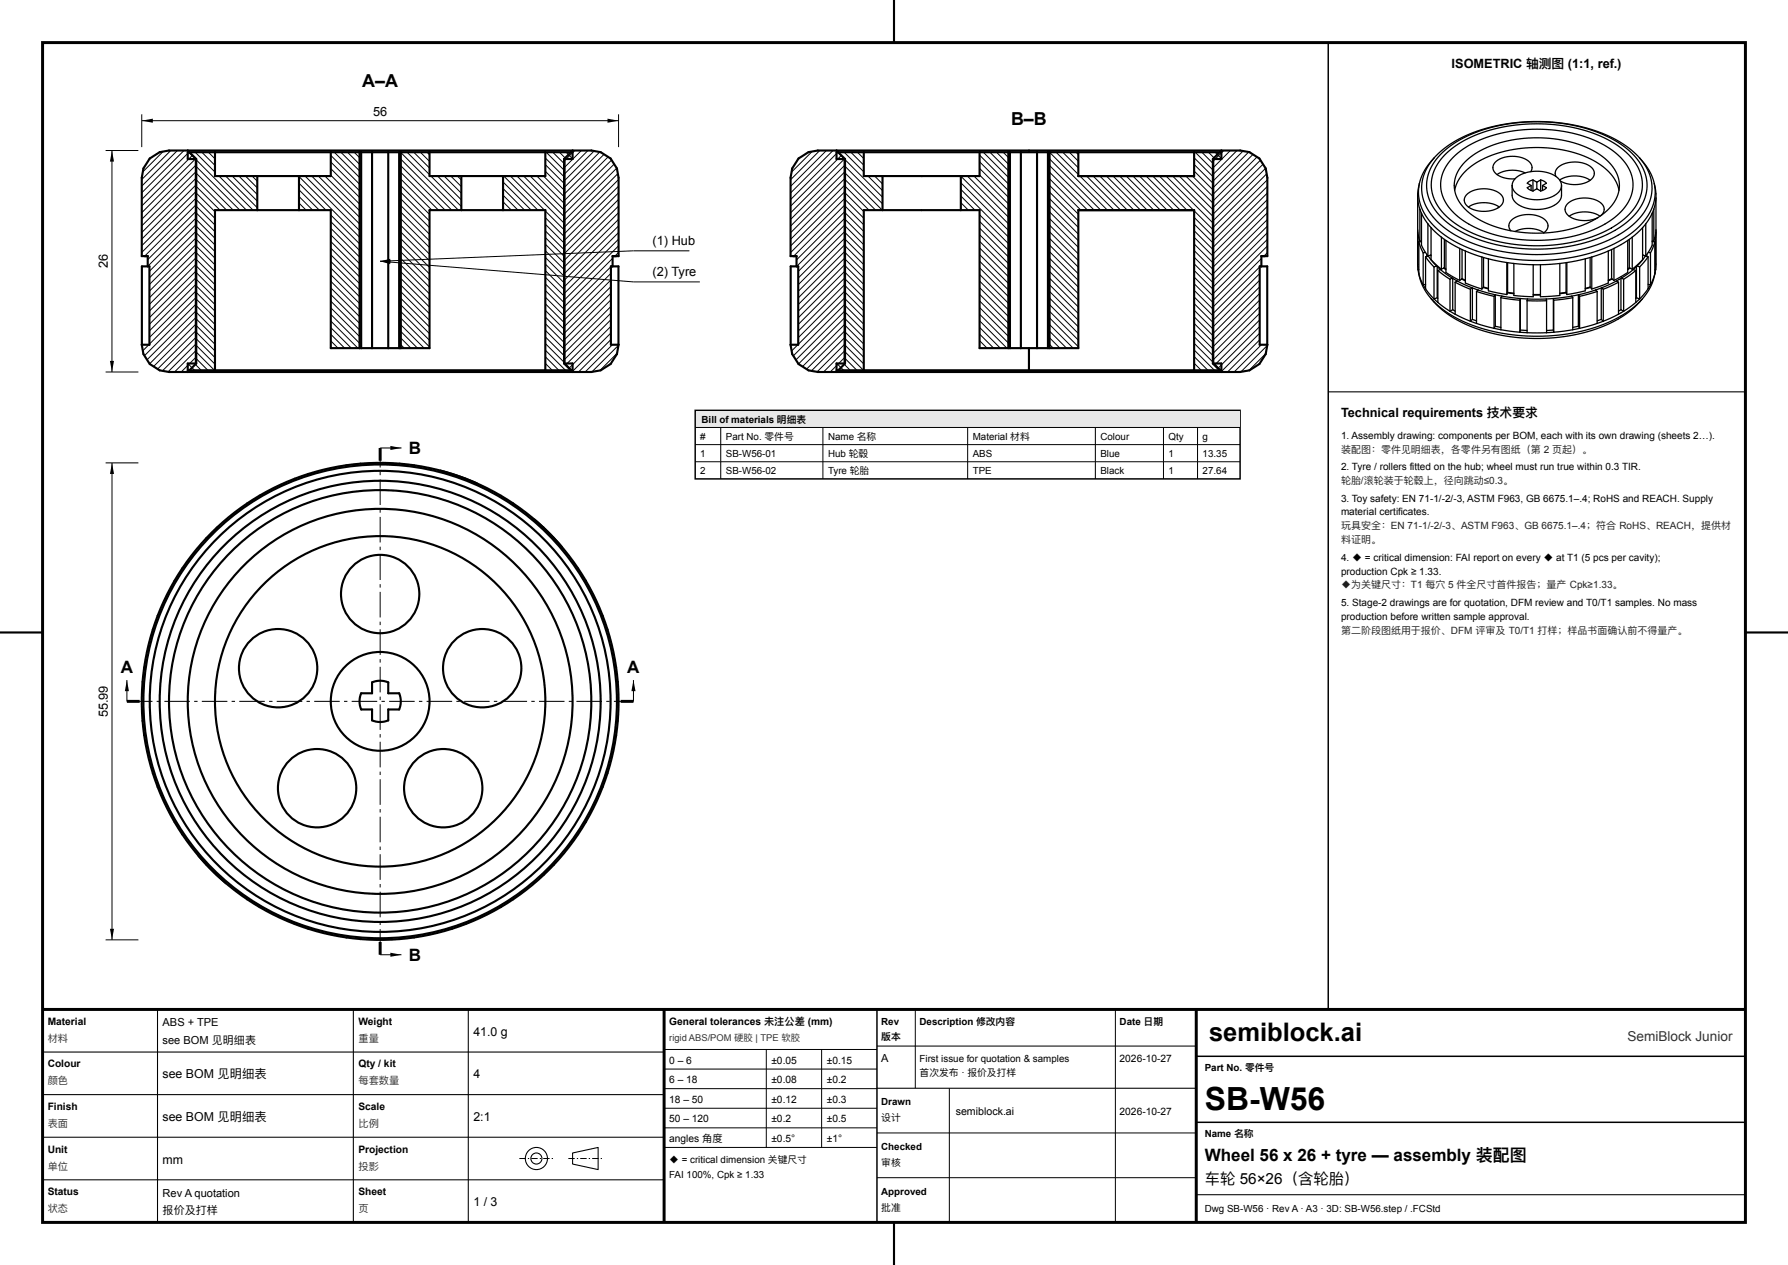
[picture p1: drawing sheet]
<svg xmlns="http://www.w3.org/2000/svg" width="420mm" height="297mm" viewBox="0 0 420 297" stroke-linecap="round" stroke-linejoin="round" font-family="sans-serif">
<path d="M10 10h400v277h-400zM89.3 105.2v3M29.8 164.7h3M145.8 164.7h3M10 237h400M89.3 221.2v3M156 237v50M281 237v50" fill="none" stroke="#000" stroke-width=".7" stroke-linecap="butt"/>
<g fill="none" stroke="#000" stroke-width=".5">
<path d="M210 0v10M44.1 35.7h90.4v1.6h-1.9v48h1.9v1.6h-90.4v-1.6h1.9v-48h-1.9zM44.1 35.3l2 2v48l-2 2M50.5 35.7v5.6h27.2v-5.6M84.5 35.7v46M84.8 35.7v46M87.4 35.7v46M91.2 35.7v46M93.8 35.7v46M94.2 35.7v46M100.9 35.7v5.6h27.2v-5.6M134.5 35.3l-2 2v48l2 2"/>
<path d="M196.5 35.7h90.4v1.6h-1.9v48h1.9v1.6h-90.4v-1.6h1.9v-48h-1.9zM196.5 35.3l2 2v48l-2 2M202.9 35.7v5.6h27.2v-5.6M236.9 35.7v46M237.2 35.7v46M239.8 35.7v46M243.6 35.7v46M246.2 35.7v46M246.6 35.7v46M253.3 35.7v5.6h27.2v-5.6M286.9 35.3l-2 2v48l2 2M60.4 41.3v8"/>
<path d="M70.2 41.3v8M108.4 41.3v8M118.2 41.3v8M207.3 41.3v8M225.7 41.3v8M34.7 62.5v-2.4h-1.4v-18.4a6.4 6.4 0 0 1 6.4-6.4h99.2a6.4 6.4 0 0 1 6.4 6.4v18.4h-1.4v2.4M143.5 62.5h1.8v18.4h-1.8zM187.1 62.5v-2.4h-1.4v-18.4a6.4 6.4 0 0 1 6.4-6.4h99.2a6.4 6.4 0 0 1 6.4 6.4v18.4h-1.4v2.4M295.9 62.5h1.8v18.4h-1.8zM33.3 80.9v-18.4h1.8v18.4h-1.8a6.4 6.4 0 0 0 6.4 6.4h99.2a6.4 6.4 0 0 0 6.4-6.4M50.5 86.9v-37.6h27.2v32.4h23.2v-32.4h27.2v37.6M185.7 80.9v-18.4h1.8v18.4h-1.8a6.4 6.4 0 0 0 6.4 6.4h99.2a6.4 6.4 0 0 0 6.4-6.4"/>
<path d="M202.9 86.9v-37.6h27.2v32.4h23.2v-32.4h27.2v37.6M241.7 81.7v5.2M103.4 110.5l5.3 1.6 3.4 1.4M125.5 122l2.7 2.4 3.8 4M0 148.5h10M410 148.5h10M84.8 162.8h2.6v-2.6a4.9 4.9 0 0 1 3.8 0v2.6h2.6a4.8 4.8 0 0 1 0 3.8h-2.6v2.5a4.9 4.9 0 0 1-3.8 0v-2.5h-2.6a4.9 4.9 0 0 1 0-3.8zM46.6 200.9l3.8 4 2.7 2.5M210 287v10"/>
<circle cx="89.3" cy="139.5" r="9.2"/>
<circle cx="65.3" cy="156.9" r="9.2"/>
<circle cx="113.3" cy="156.9" r="9.2"/>
<circle cx="89.3" cy="164.7" r="54.1"/>
<circle cx="89.3" cy="164.7" r="55.6"/>
<circle cx="89.3" cy="164.7" r="49.6"/>
<circle cx="89.3" cy="164.7" r="51.8"/>
<circle cx="89.3" cy="164.7" r="38.8"/>
<circle cx="89.3" cy="164.7" r="45.2"/>
<circle cx="89.3" cy="164.7" r="11.6"/>
<circle cx="89.3" cy="164.7" r="56"/>
<circle cx="74.5" cy="185.1" r="9.2"/>
<circle cx="104.1" cy="185.1" r="9.2"/>
</g>
<g fill="none" stroke="#000" stroke-width=".25">
<path d="M312 92h98M37 237v50M83 237v50M110 237v50M10 247h146M10 257h146M206 245.6h75M206 255.5h75M10 267h146M10 277h146M134.5 270.7l6-1.3v5.2l-6-1.3zM281 280.5h129"/>
<circle cx="126" cy="272" r="2.6"/>
<circle cx="126" cy="272" r="1.3"/>
</g>
<path d="M122 272h8M133.5 272h8" fill="none" stroke="#000" stroke-width=".23" stroke-dasharray="1.5 .5 .3 .5" stroke-linecap="butt"/>
<g fill="none" stroke="#000" stroke-width=".23">
<path d="M24.8 35.3h7.7M26.3 35.3v52M33.3 26.8v7.7M33.3 28.3h112M38.3 35.6l-4.8 4.8M40.1 35.3l-6.8 6.8M41.7 35.3l-8.4 8.4M43.2 35.3l-9.9 10M44.1 37.1l.2 .2M44.3 35.7l1.6 1.6M44.4 35.7l-11.1 11.1M45.2 36.5l-11.9 11.9"/>
<path d="M45.9 35.7l4.6 4.7M46 37.2l-12.7 12.7M46 37.4l11.9 11.9M46 39l10.3 10.3M46.1 38.7l-12.8 12.8M47.4 35.7l3.1 3.1M49 35.7l1.5 1.6M77.7 36.5l6.8 6.7M77.7 38l6.8 6.8M77.7 39.6l6.8 6.7M78.5 35.7l6 6M80.1 35.7l4.4 4.4"/>
<path d="M81.6 35.7l2.9 2.9M83.2 35.7l1.3 1.3M94.2 35.8l13.5 13.5M94.2 37.4l11.9 11.9M94.2 38.9l10.4 10.4M95.6 35.7l5.3 5.3M97.2 35.7l3.7 3.8M98.7 35.7l2.2 2.2M100.3 35.7l.6 .6M128.1 37.1l4.5 4.5M128.1 38.6l4.5 4.6M128.3 35.7l4.3 4.3"/>
<path d="M129.8 35.7l2.8 2.8M131.4 35.7l1.6 1.6M133 35.7l1.5 1.6M135 35.3l-2.5 2.5M136.6 35.3l-4.1 4.1M138.1 35.3l-5.6 5.6M139.6 35.4l-7.1 7.1M140.9 35.7l-8.4 8.4M141.9 36.2l-9.4 9.4M142.8 36.8l-10.3 10.4M143.7 37.6l-11.2 11.1M144.3 38.5l-11.8 11.8"/>
<path d="M144.9 39.5l-12.4 12.3M145.3 26.8v7.7M190.8 35.6l-4.9 4.8M192.6 35.3l-6.9 6.9M194.1 35.3l-8.4 8.5M195.7 35.3l-10 10M196.5 37l.3 .3M196.7 35.7l1.7 1.6M196.9 35.7l-11.2 11.2M197.6 36.5l-11.9 11.9M198.3 35.7l4.6 4.6M198.4 37.4l8.9 8.9"/>
<path d="M198.4 39l8.9 8.8M198.4 37.3l-12.7 12.7M198.5 38.7l-12.8 12.8M199.9 35.7l3 3.1M201.4 35.7l1.5 1.5M230.1 36.4l6.8 6.8M230.1 38l6.8 6.7M230.1 39.5l6.8 6.8M231 35.7l5.9 5.9M232.5 35.7l4.4 4.4M234.1 35.7l2.8 2.8M235.6 35.7l1.3 1.2"/>
<path d="M246.6 35.8l13.5 13.5M246.6 37.3l12 12M246.6 38.9l10.4 10.4M248.1 35.7l5.2 5.3M249.6 35.7l3.7 3.7M251.2 35.7l2.1 2.1M252.8 35.7l.5 .6M280.5 37l4.5 4.5M280.5 38.6l4.5 4.5M280.8 35.7l4.2 4.3M282.3 35.7l2.7 2.7M283.9 35.7l1.6 1.6"/>
<path d="M285.4 35.7l1.5 1.5M287.5 35.3l-2.6 2.6M289 35.3l-4.1 4.2M290.6 35.3l-5.7 5.7M292 35.5l-7.1 7.1M293.3 35.7l-8.4 8.4M294.3 36.3l-9.4 9.4M295.3 36.9l-10.4 10.3M296.1 37.6l-11.2 11.2M296.7 38.6l-11.8 11.7M297.3 39.5l-12.4 12.4M46 40.6l8.8 8.7"/>
<path d="M46 42.1l7.2 7.2M46 43.7l5.7 5.6M46 45.2l4.5 4.5M46 46.8l4.5 4.5M46 48.3l4.5 4.5M46 49.9l4.5 4.5M46 51.4l4.5 4.5M46 53l4.5 4.5M46 54.6l4.5 4.5M46 56.1l4.5 4.5M46 57.7l4.5 4.5M46 59.2l4.5 4.5"/>
<path d="M46.1 40.2l-12.8 12.8M46.1 41.8l-12.8 12.8M46.1 43.4l-12.8 12.7M46.1 44.9l-12.8 12.8M46.1 46.5l-12.8 12.8M46.1 48l-12.1 12.1M46.1 49.6l-11.4 11.4M46.1 51.1l-11.4 11.4M46.1 52.7l-11 11M46.1 54.2l-11 11M46.1 55.8l-11 11M46.1 57.3l-11 11"/>
<path d="M46.1 58.9l-11 11M51.5 41.3l8 8M53 41.3l7.4 7.5M54.6 41.3l5.8 5.9M56.1 41.3l4.3 4.4M57.7 41.3l2.7 2.8M59.2 41.3l1.2 1.2M70.2 41.4l14.3 14.3M70.2 43l6.4 6.3M70.2 44.6l4.8 4.7M70.2 46.1l3.2 3.2M70.2 47.7l1.7 1.6"/>
<path d="M70.2 49.2l.1 .1M71.7 41.3l12.8 12.8M73.2 41.3l11.3 11.3M74.8 41.3l9.7 9.7M76.3 41.3l8.2 8.1M77.7 41.1l6.8 6.8M77.7 50.5l6.8 6.7M77.7 55.1l6.8 6.8M77.7 56.7l6.8 6.8M77.7 52l6.8 6.8M77.7 53.6l6.8 6.7M77.7 58.2l6.8 6.8"/>
<path d="M77.7 59.8l6.8 6.8M94.2 40.5l8.8 8.8M94.2 42l7.2 7.3M94.2 43.6l6.7 6.7M94.2 45.1l6.7 6.8M94.2 46.7l6.7 6.8M94.2 48.3l6.7 6.7M94.2 49.8l6.7 6.8M94.2 51.4l6.7 6.7M94.2 52.9l6.7 6.8M94.2 54.5l6.7 6.7M94.2 56l6.7 6.8"/>
<path d="M94.2 57.6l6.7 6.7M94.2 59.1l6.7 6.8M101.2 41.3l7.2 7.2M102.8 41.3l5.6 5.6M104.3 41.3l4.1 4.1M105.9 41.3l2.5 2.5M107.4 41.3l1 1M118.2 42.7l6.6 6.6M118.2 44.3l5 5M118.2 45.8l3.5 3.5M118.2 47.4l1.9 1.9M118.2 48.9l.4 .4"/>
<path d="M118.3 41.3l8 8M119.9 41.3l8 8M121.5 41.3l11.1 11.2M123 41.3l9.6 9.6M124.6 41.3l8 8.1M126.1 41.3l6.5 6.5M127.7 41.3l4.9 5M128.1 40.2l4.5 4.5M128.1 49.5l4.5 4.5M128.1 51.1l4.5 4.5M128.1 52.6l4.5 4.5M128.1 54.2l4.5 4.5"/>
<path d="M128.1 55.8l4.5 4.5M128.1 57.3l4.5 4.5M128.1 58.9l4.5 4.5M145.1 40.8l-12.6 12.6M145.3 42.1l-12.8 12.9M145.3 43.7l-12.8 12.8M145.3 45.3l-12.8 12.8M145.3 46.8l-12.8 12.8M145.3 48.4l-12.8 12.8M145.3 49.9l-12.8 12.8M145.3 51.5l-12.8 12.8M145.3 53l-12.8 12.8"/>
<path d="M145.3 54.6l-12.8 12.8M145.3 56.1l-12.8 12.9M145.3 57.7l-12.8 12.8M145.3 59.3l-.9 .8M148.8 58.9h13.1M198.4 40.5l8.8 8.8M198.4 42.1l7.3 7.2M198.4 43.6l5.7 5.7M198.4 45.2l4.5 4.5M198.4 46.7l4.5 4.5M198.4 48.3l4.5 4.5M198.4 49.8l4.5 4.5"/>
<path d="M198.4 51.4l4.5 4.5M198.4 52.9l4.5 4.6M198.4 54.5l4.5 4.5M198.4 56.1l4.5 4.5M198.4 57.6l4.5 4.5M198.4 59.2l4.5 4.5M198.5 40.3l-12.8 12.8M198.5 41.8l-12.8 12.9M198.5 43.4l-12.8 12.8M198.5 45l-12.8 12.8M198.5 46.5l-12.8 12.8M198.5 48.1l-12.1 12"/>
<path d="M198.5 49.6l-11.4 11.4M198.5 51.2l-11.4 11.3M198.5 52.7l-11 11M198.5 54.3l-11 11M198.5 55.9l-11 10.9M198.5 57.4l-11 11M198.5 59l-11 11M203.9 41.3l3.4 3.4M205.5 41.3l1.8 1.9M207 41.3l.3 .3M225.7 42.9l11.2 11.2M225.7 44.5l11.2 11.1"/>
<path d="M225.7 41.4l11.2 11.1M225.7 46l3.3 3.3M225.7 47.6l1.8 1.7M225.7 49.1l.2 .2M227.2 41.3l9.7 9.7M228.8 41.3l8.1 8.1M230.1 41.1l6.8 6.7M230.1 53.5l6.8 6.8M230.1 55.1l6.8 6.7M230.1 59.8l6.8 6.7M230.1 50.4l6.8 6.8M230.1 52l6.8 6.7"/>
<path d="M230.1 56.6l6.8 6.8M230.1 58.2l6.8 6.7M246.6 40.4l8.9 8.9M246.6 42l7.3 7.3M246.6 43.5l6.7 6.8M246.6 45.1l6.7 6.8M246.6 46.6l6.7 6.8M246.6 48.2l6.7 6.8M246.6 49.8l6.7 6.7M246.6 51.3l6.7 6.8M246.6 52.9l6.7 6.7M246.6 54.4l6.7 6.8"/>
<path d="M246.6 56l6.7 6.7M246.6 57.5l6.7 6.8M246.6 59.1l6.7 6.7M253.7 41.3l8 8M255.2 41.3l8 8M256.8 41.3l8 8M258.4 41.3l8 8M259.9 41.3l8 8M261.5 41.3l8 8M263 41.3l8 8M264.6 41.3l8 8M266.1 41.3l8 8"/>
<path d="M267.7 41.3l8 8M269.2 41.3l8 8M270.8 41.3l8 8M272.4 41.3l7.9 8M273.9 41.3l11.1 11.1M275.5 41.3l9.5 9.6M277 41.3l8 8M278.6 41.3l6.4 6.5M280.1 41.3l4.9 4.9M280.5 40.2l4.5 4.4M280.5 49.5l4.5 4.5M280.5 51l4.5 4.5"/>
<path d="M280.5 52.6l4.5 4.5M280.5 54.2l4.5 4.5M280.5 55.7l4.5 4.5M280.5 57.3l4.5 4.5M280.5 58.8l4.5 4.5M297.5 40.8l-12.6 12.7M297.7 42.2l-12.8 12.8M297.7 43.8l-12.8 12.8M297.7 45.3l-12.8 12.8M297.7 46.9l-12.8 12.8M297.7 48.4l-12.8 12.8M297.7 50l-12.8 12.8"/>
<path d="M297.7 51.5l-12.8 12.8M297.7 53.1l-12.8 12.8M297.7 54.7l-12.8 12.7M297.7 56.2l-12.8 12.8M297.7 57.8l-12.8 12.8M297.7 59.3l-.8 .8M46 60.8l4.5 4.5M46 62.3l4.5 4.5M46 63.9l4.5 4.5M46 65.4l4.5 4.6M46 67l4.5 4.5M46 68.6l4.5 4.5"/>
<path d="M46 70.1l4.5 4.5M46 71.7l4.5 4.5M46 73.2l4.5 4.5M46 74.8l4.5 4.5M46 76.3l4.5 4.5M46 77.9l4.5 4.5M46 79.4l4.5 4.6M46.1 60.5l-11 11M46.1 62l-11 11M46.1 63.6l-11 11M46.1 65.1l-11 11M46.1 66.7l-11 11"/>
<path d="M46.1 68.2l-11 11M46.1 69.8l-11 11M46.1 71.4l-12.2 12.1M46.1 72.9l-11.6 11.6M46.1 74.5l-11 10.9M46.1 76l-10 10M46.1 77.6l-9.1 9M46.1 79.1l-7.9 8M77.7 61.4l6.8 6.7M77.7 62.9l6.8 6.8M77.7 64.5l6.8 6.7M77.7 66l6.8 6.8"/>
<path d="M77.7 67.6l6.8 6.7M77.7 69.1l6.8 6.8M77.7 70.7l6.8 6.7M77.7 72.3l6.8 6.7M77.7 73.8l6.8 6.8M77.7 75.4l6.4 6.3M77.7 76.9l4.8 4.8M77.7 78.5l3.3 3.2M94.2 60.7l6.7 6.7M94.2 62.3l6.7 6.7M94.2 63.8l6.7 6.8M94.2 65.4l6.7 6.7"/>
<path d="M94.2 66.9l6.7 6.8M94.2 68.5l6.7 6.7M94.2 70l6.7 6.8M94.2 71.6l6.7 6.7M94.2 73.2l6.7 6.7M94.2 74.7l6.7 6.8M94.2 76.3l5.4 5.4M94.2 77.8l3.9 3.9M94.2 79.4l2.3 2.3M128.1 60.4l4.5 4.5M128.1 62l4.5 4.5M128.1 63.5l4.5 4.5"/>
<path d="M128.1 65.1l4.5 4.5M128.1 66.7l4.5 4.4M128.1 68.2l4.5 4.5M128.1 69.8l4.5 4.5M128.1 71.3l4.5 4.5M128.1 72.9l4.5 4.5M128.1 74.4l4.5 4.5M128.1 76l4.5 4.5M128.1 77.5l4.5 4.5M128.1 79.1l4.5 4.5M143.5 62.6l-11 11M143.5 64.2l-11 11"/>
<path d="M143.5 65.7l-11 11M143.5 67.3l-11 11M143.5 68.8l-11 11M143.5 70.4l-11 11M143.5 72l-11 11M143.5 73.5l-11 11M143.5 75.1l-10.6 10.6M143.5 76.6l-9.9 9.9M143.5 78.2l-9.1 9.1M143.5 79.7l-7.6 7.6M143.9 60.7l-11.4 11.4M143.9 62.2l-.3 .3"/>
<path d="M148.8 66.2h15.6M198.4 60.7l4.5 4.5M198.4 62.3l4.5 4.5M198.4 63.8l4.5 4.5M198.4 65.4l4.5 4.5M198.4 67l4.5 4.4M198.4 68.5l4.5 4.5M198.4 70.1l4.5 4.5M198.4 71.6l4.5 4.5M198.4 73.2l4.5 4.5M198.4 74.7l4.5 4.5M198.4 76.3l4.5 4.5"/>
<path d="M198.4 77.8l4.5 4.5M198.4 79.4l4.5 4.5M198.5 60.5l-11 11M198.5 62.1l-11 11M198.5 63.6l-11 11M198.5 65.2l-11 11M198.5 66.7l-11 11M198.5 68.3l-11 11M198.5 69.8l-11 11M198.5 71.4l-12.2 12.2M198.5 73l-11.5 11.5M198.5 74.5l-10.9 10.9"/>
<path d="M198.5 76.1l-10 10M198.5 77.6l-9 9.1M198.5 79.2l-7.9 7.9M230.1 61.3l6.8 6.8M230.1 62.9l6.8 6.7M230.1 64.4l6.8 6.8M230.1 66l6.8 6.7M230.1 67.5l6.8 6.8M230.1 69.1l6.8 6.7M230.1 70.7l6.8 6.7M230.1 72.2l6.8 6.8M230.1 73.8l6.8 6.7"/>
<path d="M230.1 75.3l6.4 6.4M230.1 76.9l4.9 4.8M230.1 78.4l3.3 3.3M230.1 80l1.8 1.7M246.6 60.7l6.7 6.7M246.6 62.2l6.7 6.8M246.6 63.8l6.7 6.7M246.6 65.3l6.7 6.8M246.6 66.9l6.7 6.7M246.6 68.4l6.7 6.8M246.6 70l6.7 6.7M246.6 71.5l6.7 6.8"/>
<path d="M246.6 73.1l6.7 6.8M246.6 74.6l6.7 6.8M246.6 76.2l5.5 5.5M246.6 77.8l3.9 3.9M246.6 79.3l2.4 2.4M280.5 60.4l4.5 4.5M280.5 61.9l4.5 4.5M280.5 63.5l4.5 4.5M280.5 65l4.5 4.5M280.5 66.6l4.5 4.5M280.5 68.2l4.5 4.5M280.5 69.7l4.5 4.5"/>
<path d="M280.5 71.3l4.5 4.5M280.5 72.8l4.5 4.5M280.5 74.4l4.5 4.5M280.5 75.9l4.5 4.5M280.5 77.5l4.5 4.5M280.5 79l4.5 4.6M295.9 62.7l-11 11M295.9 64.2l-11 11M295.9 65.8l-11 11M295.9 67.3l-11 11M295.9 68.9l-11 11M295.9 70.4l-11 11.1"/>
<path d="M295.9 72l-11 11M295.9 73.6l-11 11M295.9 75.1l-10.6 10.6M295.9 76.7l-9.8 9.8M295.9 78.2l-9.1 9.1M295.9 79.8l-7.5 7.5M296.3 60.7l-11.4 11.4M296.3 62.3l-.3 .2M24.8 87.3h7.7M33.4 80.9l-.1 .1M35 80.9l-1.5 1.5M44.1 86.9h.1"/>
<path d="M44.1 85.3l1.6 1.6M45.7 85.3l1.6 1.6M46 81l4.5 4.5M46 82.6l4.4 4.3M46 84.1l2.8 2.8M46.1 80.7l-6.6 6.6M46.1 82.2l-5.1 5.1M46.1 83.8l-3.5 3.5M77.7 80l1.7 1.7M77.7 81.6l.1 .1M94.2 80.9l.8 .8M128.1 80.6l4.5 4.6"/>
<path d="M128.1 82.2l4.7 4.7M128.1 83.8l3.2 3.1M128.1 85.3l1.6 1.6M128.1 86.9h.1M132.8 85.3l1.6 1.6M134.3 85.3l.2 .2M143.9 80.9l-6.5 6.4M144.9 83l-4 4M145.3 81.1l-6.3 6.2M185.9 80.9l-.2 .2M187.4 80.9l-1.4 1.5M196.5 86.8l.1 .1"/>
<path d="M196.6 85.3l1.6 1.6M198.1 85.3l1.6 1.6M198.4 81l4.5 4.4M198.4 82.5l4.4 4.4M198.4 84.1l2.9 2.8M198.5 80.7l-6.6 6.6M198.5 82.3l-5 5M198.5 83.8l-3.5 3.5M230.1 81.5l.2 .2M246.6 80.9l.8 .8M280.5 80.6l4.5 4.5M280.5 82.2l4.8 4.7"/>
<path d="M280.5 83.7l3.2 3.2M280.5 85.3l1.7 1.6M280.5 86.8l.1 .1M285.2 85.3l1.6 1.6M286.8 85.3l.1 .1M296.3 80.9l-6.4 6.4M297.3 83l-3.9 4M297.7 81.1l-6.2 6.2M24.8 108.7h7.7M26.3 108.7v112M89.3 105.2h5M29.8 159.7v5"/>
<path d="M148.8 159.7v5M24.8 220.7h7.7M89.3 224.2h5M215 237v18.5M262 237v50M156 246.4h50M156 251h50M156 255.6h50M180 246.4v23M193 246.4v23M223 255.5v31.5M156 260.2h50"/>
<path d="M156 264.8h50M156 269.4h50M206 266h75M206 276.5h75"/>
</g>
<path d="M312 10v227M163.3 96.3h128v16.1h-128zM206 237v50M281 248h129M281 263.5h129" fill="none" stroke="#000" stroke-width=".35"/>
<path d="M26.3 35.3l.5 2.6h-1zM33.3 28.3l2.6-.4v.9zM142.7 27.9l2.6 .4-2.6 .5zM89.3 61.3l2.4-.5v.9zM89.3 61.3l2.4-.2v.9zM25.8 84.7h1l-.5 2.6zM26.3 108.7l.5 2.6h-1zM91.7 104.7l2.6 .5-2.6 .5zM29.8 159.7l.5 2.6h-1zM148.8 159.7l.5 2.6h-1zM25.8 218.1h1l-.5 2.6zM91.7 223.7l2.6 .5-2.6 .4z" fill="#000"/>
<path d="M89.3 61.3l59.5-2.4zM89.3 61.3l59.5 4.9z" fill="#000" stroke="#000" stroke-width=".23"/>
<path d="M29.8 164.7h119M89.3 224.2v-119" fill="none" stroke="#000" stroke-width=".23" stroke-dasharray="6 1 .8 1" stroke-linecap="butt"/>
<g fill="none" stroke="#000" stroke-width=".3">
<path d="M336.8 37.1a10.1 10.1 0 0 0 .7 14.8 29.6 29.6 0 0 0 16.5 7.3 41.1 41.1 0 0 0 26.9-4.4 13.8 13.8 0 0 0 7.1-9.5 10.3 10.3 0 0 0-2.8-8.2M336.8 37.1a27.4 27.4 0 0 1 15.6-7.8 42.4 42.4 0 0 1 27.4 3.6 20.2 20.2 0 0 1 5.4 4.2M336.8 37.1a12.7 12.7 0 0 0-3.4 6M338.7 35.9a30.9 30.9 0 0 1 19.1-7.2 36.9 36.9 0 0 1 23.3 5.4 11.7 11.7 0 0 1 5.8 9.8 12.2 12.2 0 0 1-6.2 9.3 38.1 38.1 0 0 1-25.1 5 29.2 29.2 0 0 1-17.2-7.4 9.8 9.8 0 0 1 .3-14.9zM339.7 36a30.1 30.1 0 0 1 18.9-6.9 35.2 35.2 0 0 1 21.8 5.3 11 11 0 0 1 5.4 9.6 11.9 11.9 0 0 1-5.9 8.7 36.4 36.4 0 0 1-24.1 4.7 27.6 27.6 0 0 1-16.7-7.3 9.3 9.3 0 0 1 .2-13.6zM341.2 37a25.6 25.6 0 0 1 15.7-6.4 32.6 32.6 0 0 1 21.9 4.7 10 10 0 0 1 4.8 8.7 11.2 11.2 0 0 1-6 8.2 35.1 35.1 0 0 1-27 2.8 18.3 18.3 0 0 1-11.2-7.7 8.3 8.3 0 0 1 1.8-10.3zM344.1 38a23 23 0 0 1 14.9-5.6 26.5 26.5 0 0 1 17.9 4.8 7.6 7.6 0 0 1 3 8.9 13.8 13.8 0 0 1-8.7 7 30.4 30.4 0 0 1-24.5-2 9.2 9.2 0 0 1-5.1-7.9 8 8 0 0 1 2.5-5.2zM385.2 37.1a12.7 12.7 0 0 1 3.4 6M333 54.5l.1 8.8M333 54.5l.1 1.3M333 46.5l.5 2.6M333 54l.5 2.6"/>
<path d="M333 54v.5M333 46.5v7.5M333.1 55.8v7.5M333.3 55.8h-.2M333.3 56.8l1 2.6M333.3 56.8v7.5M333.4 43.1a11.1 11.1 0 0 0 4.3 10.8 34.2 34.2 0 0 0 20.1 7.2 40.1 40.1 0 0 0 24.3-5.5 13.6 13.6 0 0 0 6.7-9.7l-.2-2.8M333.4 43.1l-.3 1.9-.1 1.5M333.5 49.1l.4 1M333.5 49.1v7.5M333.9 50.1l1.5 2.5M333.9 50.1v7.5l1.5 2.5"/>
<path d="M333.9 56.7l-.6 .1M333.9 56.6h-.4M334.3 59.4v7.5M334.8 59.3l-.5 .1M335.1 59.7v.5M335.4 52.6l.8 .9M335.4 52.6v7.5M336 59.9l.2 .1M336 59.9l-.6 .2M336.2 53.5l2.4 2.2M336.2 53.5v7.5l2.4 2.2M336.2 59.9h-.2"/>
<path d="M338.6 55.7l1 .8M338.6 55.7v7.5M339.3 56.2v6.7M339.6 56.5l3.3 1.8M339.6 56.5v7.5l3.3 1.8M341.7 44.7a10.8 10.8 0 0 1 6.4-7.2 30.4 30.4 0 0 1 26.8 .5 10.2 10.2 0 0 1 5.4 6.7M342.9 58.3l1.3 .6M342.9 58.3v7.5M343.4 58.6v6.8M344.2 58.9l3.9 1.4M344.2 58.9v7.5l3.9 1.5M344.5 45.7a6.5 6.5 0 0 1 8.3 .2 1.99 1.99 0 0 1-1.3 3.1 6.5 6.5 0 0 1-7.2-1 1.69 1.69 0 0 1 .2-2.3z"/>
<path d="M344.9 48.6a6.9 6.9 0 0 1 7.3 0M354.9 54.2a1.88 1.88 0 0 1 .8-3 6.5 6.5 0 0 1 7.6 .8 1.82 1.82 0 0 1-.7 2.7M355.2 43.5v2.3a3.6 3.6 0 0 0 3.1 3 7.9 7.9 0 0 0 8.1-1.7l.4-1v-2.6M355.2 43.5a3.6 3.6 0 0 0 3.1 3 8.1 8.1 0 0 0 7.9-1.5l.4-.7 .2-.8M355.2 43.5a3.7 3.7 0 0 1 3.3-3 8 8 0 0 1 7.8 1.6l.4 .7 .1 .7M355.9 54.4a7.1 7.1 0 0 1 6.8 .3M358.3 40.6a7.1 7.1 0 0 0-6.6 .4M359.6 40.3a1.99 1.99 0 0 0-1.3-2.9 6.6 6.6 0 0 0-7.2 .9 1.98 1.98 0 0 0 1.2 3.1 7.1 7.1 0 0 0 3.6 .6M359.7 43.5l-.9 .6 .4 .4 .9 .3M359.7 43.5v1.2M360.1 42.3l-.8 .3-.5 .4 .9 .5M360.1 42.3l.9 .5"/>
<path d="M360.1 42.3v2.5M361 42.8v1.5M361 44.3l.9 .5M361 44.3l-.9 .5M361.9 42.3l.9 .3 .4 .4-.9 .5M361.9 42.3v2.5M361.9 42.3l-.9 .5M362.3 43.5l.9 .6-.5 .4-.8 .3M362.3 43.5v1.2M365.5 41.4a2.06 2.06 0 0 1 1.4-2.7 6.5 6.5 0 0 1 7.2 .9 1.89 1.89 0 0 1-.9 3 7.1 7.1 0 0 1-6.7-.1M366.4 42.3a7 7 0 0 1 7.1 0M375.8 50.8a7 7 0 0 0-7.2 0"/>
<path d="M376 50.6a1.89 1.89 0 0 0-.4-3.3 6.6 6.6 0 0 0-7.6 .8 1.98 1.98 0 0 0 1.2 3 7.3 7.3 0 0 0 6.1 0M377.8 58.9l-3.9 1.4M377.8 58.9v7.5l-3.9 1.5M378.6 58.6v6.8M379.1 58.3l-1.3 .6M379.1 58.3v7.5M382.4 56.5l-3.3 1.8M382.4 56.5v7.5l-3.3 1.8M382.7 56.2v6.7M383.4 55.7l-1 .8M383.4 55.7v7.5M385.8 53.5l-2.4 2.2"/>
<path d="M385.8 53.5v7.5l-2.4 2.2M385.8 59.9h.2M386 59.9l-.2 .1M386 59.9l.6 .2M386.6 52.6l-.8 .9M386.6 52.6v7.5M386.9 59.7v.5M387.2 59.3l.5 .1M387.7 59.4v7.5M388.1 50.1l-1.5 2.5M388.1 50.1v7.5l-1.5 2.5M388.1 56.7l.6 .1"/>
<path d="M388.1 56.6h.4M388.5 49.1l-.4 1M388.5 49.1v7.5M388.6 43.1l.3 1.9 .1 1.5M388.7 56.8l-1 2.6M388.7 56.8v7.5M388.7 55.8h.2M388.9 55.8v7.5M389 46.5l-.5 2.6M389 54l-.5 2.6M389 54v.5M389 46.5v7.5"/>
<path d="M389 54.5l-.1 8.8M389 54.5l-.1 1.3M333.1 63.3l.1 .7M333.2 64a11.9 11.9 0 0 0 3 6.1M333.2 64l.1 .3M333.3 64.3l1 2.6M333.3 63.3h-.2M334.3 66.9l.6 .9M334.9 67.8l2 2.4M334.9 60.3l2 2.4M334.9 66.8l-.6 .1M334.9 60.3v7.5"/>
<path d="M335.5 60.1v.1M335.5 60.2l1.9 2.3M335.5 60.2l-.6 .1M336.2 70.1a26.2 26.2 0 0 0 15.2 8.4 42.5 42.5 0 0 0 28.7-3.6 19.7 19.7 0 0 0 5.7-4.8M336.2 70.1a28.1 28.1 0 0 0 15.8 8 43.5 43.5 0 0 0 28.7-3.9 20 20 0 0 0 5.1-4.1M336.9 70.2l.9 .8M336.9 62.7v7.5M337.4 62.5l.9 .8M337.4 62.5l-.5 .2M337.6 69.9l-.7 .3M337.6 69.9l.2 .2M337.6 62.6v7.3"/>
<path d="M337.8 71l2.8 2.1M337.8 63.5l2.8 2.1M337.8 63.5v7.5M338.3 63.3l2.8 2M338.3 63.3l-.5 .2M339.1 62.9l.5 .4M339.1 62.9l-.5 .3M339.3 62.9h-.2M339.3 62.9l.3 .2M340.6 73.1l1.2 .7M340.6 65.6v7.5M341.1 65.3l1.2 .7"/>
<path d="M341.1 65.3l-.5 .3M341.2 72.7l-.6 .4M341.2 72.7l.6 .3M341.2 65.4v7.3M341.8 73.8l3.6 1.6M341.8 66.3l3.6 1.6M341.8 66.3v7.5M342.3 66l3.5 1.6M342.3 66l-.5 .3M343.3 65.5l.9 .4M343.3 65.5l-.4 .3M343.4 65.4l-.1 .1"/>
<path d="M343.4 65.4l.8 .4M345.4 75.4l1.4 .5M345.4 67.9v7.5M345.8 67.6l1.4 .5M345.8 67.6l-.4 .3M345.9 75l-.5 .4M345.9 75l.9 .3M345.9 67.6v7.4M346.8 75.9l4.2 1.2M346.8 68.4l4.2 1.2M346.8 68.4v7.5M347.2 68.1l4 1.1"/>
<path d="M347.2 68.1l-.4 .3M348.1 60.3l1.5 .5M348.1 60.3v7.6M348.4 67.5l1.2 .3M348.4 67.5l-.3 .4M348.5 67.4l-.1 .1M348.5 60.5v6.9M348.5 67.4l1.1 .3M349.6 60.8l4.3 .8M349.6 60.8v7.5l4.3 .9M351 77.1l1.6 .3M351 69.6v7.5"/>
<path d="M351.2 69.2l1.6 .3M351.2 69.2l-.2 .4M351.2 76.6l-.2 .5M351.2 76.6l1.4 .3M351.2 69.2v7.4M352.6 77.4l4.4 .6M352.6 69.9l4.4 .6M352.6 69.9v7.5M352.8 69.5l4.3 .6M352.8 69.5l-.2 .4M353.9 61.6l1.7 .3M353.9 61.6v7.6"/>
<path d="M354.1 68.8l1.5 .2M354.1 68.7l-.2 .5M354.1 61.7v7M354.1 68.7l1.5 .1M355.6 61.9l4.6 .3M355.6 61.9v7.5l2.3 .2 2.3 .1v-7.5M357 78l1.7 .1M357 70.5v7.5M357.1 70.1l1.7 .1M357.1 70.1l-.1 .4M357.1 77.5l-.1 .5M357.1 77.5l1.6 .1"/>
<path d="M357.1 70.1v7.4M358.7 78.1h4.6M358.7 70.6h4.6M358.7 70.6v7.5M358.8 70.2h4.4M358.8 70.2l-.1 .4M360.2 62.2h1.6M360.2 69.3h1.6M360.2 69.2h1.6M363.2 70.2l.1 .4M363.3 70.6v7.5M364.9 77.5l.1 .5"/>
<path d="M364.9 77.5l-1.6 .1M364.9 70.1v7.4M364.9 70.1l-1.7 .1M364.9 70.1l.1 .4M365 78l-1.7 .1M365 70.5v7.5M366.4 61.9l-4.6 .3M366.4 61.9v7.5l-2.2 .2-2.4 .1v-7.5M367.9 68.7v.1M367.9 61.7v7M367.9 68.7l-1.5 .1M367.9 68.8l-1.5 .2"/>
<path d="M367.9 68.8l.2 .4M368.1 61.6l-1.7 .3M368.1 61.6v7.6M369.2 69.5l-4.3 .6M369.2 69.5l.2 .4M369.4 77.4l-4.4 .6M369.4 69.9l-4.4 .6M369.4 69.9v7.5M370.8 76.6l.2 .5M370.8 76.6l-1.4 .3M370.8 69.2v7.4M370.8 69.2l-1.6 .3"/>
<path d="M370.8 69.2l.2 .4M371 77.1l-1.6 .3M371 69.6v7.5M372.4 60.8l-4.3 .8M372.4 60.8v7.5l-4.3 .9M373.5 67.4l.1 .1M373.5 60.5v6.9M373.5 67.4l-1.1 .3M373.6 67.5l-1.2 .3M373.6 67.5l.3 .4M373.9 60.3l-1.5 .5M373.9 60.3v7.6"/>
<path d="M374.8 68.1l-4 1.1M374.8 68.1l.4 .3M375.2 75.9l-4.2 1.2M375.2 68.4l-4.2 1.2M375.2 68.4v7.5M376.1 75l.5 .4M376.1 75l-.9 .3M376.1 67.6v7.4M376.2 67.6l-1.4 .5M376.2 67.6l.4 .3M376.6 75.4l-1.4 .5M376.6 67.9v7.5"/>
<path d="M378.6 65.4l.1 .1M378.6 65.4l-.8 .4M378.7 65.5l-.9 .4M378.7 65.5l.4 .3M379.7 66l-3.5 1.6M379.7 66l.5 .3M380.2 73.8l-3.6 1.6M380.2 66.3l-3.6 1.6M380.2 66.3v7.5M380.8 72.7l.6 .4M380.8 72.7l-.6 .3M380.8 65.4v7.3"/>
<path d="M380.9 65.3l.5 .3M380.9 65.3l-1.2 .7M381.4 73.1l-1.2 .7M381.4 65.6v7.5M382.7 62.9h.2M382.7 62.9l-.3 .2M382.9 62.9l-.5 .4M382.9 62.9l.5 .3M383.7 63.3l-2.8 2M383.7 63.3l.5 .2M384.2 71l-2.8 2.1M384.2 63.5l-2.8 2.1"/>
<path d="M384.2 63.5v7.5M384.4 69.9l.8 .3M384.4 69.9l-.2 .2M384.4 62.6v7.3M384.6 62.5l-.9 .8M384.6 62.5l.6 .2M385.2 70.2l-1 .8M385.2 62.7v7.5M386.5 60.2l-1.9 2.3M386.5 60.2l.6 .1M386.5 60.1v.1M387.1 67.8l-1.9 2.4"/>
<path d="M387.1 60.3l-1.9 2.4M387.1 60.3v7.5M387.1 66.8l.6 .1M387.7 66.9l-.6 .9M388.7 64.3l-1 2.6M388.7 63.3h.2M388.8 64a11.9 11.9 0 0 1-3 6.1M388.8 64l-.1 .3M388.9 63.3l-.1 .7"/>
</g>
<path d="M163.5 96.5h127.6v3.7h-127.6z" fill="#e8e8e8"/>
<path d="M163.3 100.4h128M163.3 104.4h128M163.3 108.4h128M169.3 100.4v12M193.3 100.4v12M227.3 100.4v12M257.3 100.4v12M273.3 100.4v12M281.3 100.4v12" fill="none" stroke="#000" stroke-width=".23"/>
<text font-size="7.5" x="283" y="260.5">SB-W56</text>
<text font-size="6" x="284" y="244.5">semiblock.ai</text>
<g font-size="4.2">
<text x="85.1" y="20.3">A–A</text>
<text x="237.5" y="29.3">B–B</text>
</g>
<g font-size="4">
<text x="96.1" y="106.7">B</text>
<text x="28.4" y="158">A</text>
<text x="147.4" y="158">A</text>
<text x="96.1" y="225.7">B</text>
<text x="283" y="272.5">Wheel 56 x 26 + tyre — assembly 装配图</text>
</g>
<text font-size="3.6" x="283" y="278">车轮 56×26（含轮胎）</text>
<text font-size="3.2" fill="#333" x="382.3" y="244.5">SemiBlock Junior</text>
<g font-size="3">
<text x="341" y="16">ISOMETRIC 轴测图 (1:1, ref.)</text>
<text x="87.6" y="27.3">56</text>
<text x="153.3" y="57.5">(1) Hub</text>
<text x="25.3" y="63" transform="rotate(-90 25.3 63)">26</text>
<text x="153.3" y="64.8">(2) Tyre</text>
<text x="315" y="98">Technical requirements 技术要求</text>
<text x="25.3" y="168.4" transform="rotate(-90 25.3 168.4)">55.99</text>
</g>
<g font-size="2.9">
<text x="111.2" y="243.2">41.0 g</text>
<text x="38.2" y="253.2">see BOM 见明细表</text>
<text x="111.2" y="253.2">4</text>
<text x="38.2" y="263.2">see BOM 见明细表</text>
<text x="111.2" y="263.2">2:1</text>
<text x="38.2" y="273.2">mm</text>
<text x="111.2" y="283.2">1 / 3</text>
</g>
<g font-size="2.6">
<text x="38.2" y="241">ABS + TPE</text>
<text x="38.2" y="245">see BOM 见明细表</text>
<text x="207" y="249.4">A</text>
<text x="38.2" y="281">Rev A quotation</text>
<text x="38.2" y="285">报价及打样</text>
</g>
<text font-size="2.5" x="224.5" y="261.7">semiblock.ai</text>
<g font-size="2.4">
<text x="11.2" y="240.6">Material</text>
<text x="84.2" y="240.6">Weight</text>
<text x="157.2" y="240.6">General tolerances 未注公差 (mm)</text>
<text x="11.2" y="250.6">Colour</text>
<text x="84.2" y="250.6">Qty / kit</text>
<text x="157.2" y="249.7">0 – 6</text>
<text x="181.2" y="249.7">±0.05</text>
<text x="194.2" y="249.7">±0.15</text>
<text x="263" y="249.4">2026-10-27</text>
<text x="157.2" y="254.3">6 – 18</text>
<text x="181.2" y="254.3">±0.08</text>
<text x="194.2" y="254.3">±0.2</text>
<text x="11.2" y="260.6">Finish</text>
<text x="84.2" y="260.6">Scale</text>
<text x="157.2" y="258.9">18 – 50</text>
<text x="157.2" y="263.5">50 – 120</text>
<text x="181.2" y="258.9">±0.12</text>
<text x="181.2" y="263.5">±0.2</text>
<text x="194.2" y="258.9">±0.3</text>
<text x="194.2" y="263.5">±0.5</text>
<text x="263" y="261.7">2026-10-27</text>
<text x="157.2" y="268.1">angles 角度</text>
<text x="181.2" y="268.1">±0.5°</text>
<text x="194.2" y="268.1">±1°</text>
<text x="11.2" y="270.6">Unit</text>
<text x="84.2" y="270.6">Projection</text>
<text x="11.2" y="280.6">Status</text>
<text x="84.2" y="280.6">Sheet</text>
</g>
<g font-size="2.4" fill="#333">
<text x="11.2" y="244.6">材料</text>
<text x="84.2" y="244.6">重量</text>
<text x="11.2" y="254.6">颜色</text>
<text x="84.2" y="254.6">每套数量</text>
<text x="11.2" y="264.6">表面</text>
<text x="84.2" y="264.6">比例</text>
<text x="11.2" y="274.6">单位</text>
<text x="84.2" y="274.6">投影</text>
<text x="11.2" y="284.6">状态</text>
<text x="84.2" y="284.6">页</text>
</g>
<g font-size="2.3">
<text x="164.8" y="99.2">Bill of materials 明细表</text>
<text x="164.5" y="103.3">#</text>
<text x="164.5" y="107.3">1</text>
<text x="170.5" y="103.3">Part No. 零件号</text>
<text x="170.5" y="107.3">SB-W56-01</text>
<text x="194.5" y="103.3">Name 名称</text>
<text x="194.5" y="107.3">Hub 轮毂</text>
<text x="228.5" y="103.3">Material 材料</text>
<text x="228.5" y="107.3">ABS</text>
<text x="258.5" y="103.3">Colour</text>
<text x="258.5" y="107.3">Blue</text>
<text x="274.5" y="103.3">Qty</text>
<text x="274.5" y="107.3">1</text>
<text x="282.5" y="103.3">g</text>
<text x="282.5" y="107.3">13.35</text>
<text x="315" y="103">1. Assembly drawing: components per BOM, each with its own drawing (sheets 2…).</text>
<text x="164.5" y="111.3">2</text>
<text x="170.5" y="111.3">SB-W56-02</text>
<text x="194.5" y="111.3">Tyre 轮胎</text>
<text x="228.5" y="111.3">TPE</text>
<text x="258.5" y="111.3">Black</text>
<text x="274.5" y="111.3">1</text>
<text x="282.5" y="111.3">27.64</text>
<text x="315" y="110.4">2. Tyre / rollers fitted on the hub; wheel must run true within 0.3 TIR.</text>
<text x="315" y="117.8">3. Toy safety: EN 71-1/-2/-3, ASTM F963, GB 6675.1–.4; RoHS and REACH. Supply</text>
<text x="315" y="121">material certificates.</text>
<text x="315" y="131.6">4. ◆ = critical dimension: FAI report on every ◆ at T1 (5 pcs per cavity);</text>
<text x="315" y="134.9">production Cpk ≥ 1.33.</text>
<text x="315" y="142.3">5. Stage-2 drawings are for quotation, DFM review and T0/T1 samples. No mass</text>
<text x="315" y="145.5">production before written sample approval.</text>
<text x="207" y="240.6">Rev</text>
<text x="207" y="244.2">版本</text>
<text x="216" y="240.6">Description 修改内容</text>
<text x="263" y="240.6">Date 日期</text>
<text x="216" y="249.4">First issue for quotation &amp; samples</text>
<text x="283" y="251.5">Part No. 零件号</text>
<text x="216" y="252.6">首次发布 · 报价及打样</text>
<text x="207" y="259.5">Drawn</text>
<text x="207" y="263.3">设计</text>
<text x="283" y="267">Name 名称</text>
<text x="157.2" y="273">◆ = critical dimension 关键尺寸</text>
<text x="207" y="270">Checked</text>
<text x="207" y="273.8">审核</text>
<text x="157.2" y="276.6">FAI 100%, Cpk ≥ 1.33</text>
<text x="207" y="280.5">Approved</text>
<text x="207" y="284.3">批准</text>
<text x="283" y="284.6">Dwg SB-W56 · Rev A · A3 · 3D: SB-W56.step / .FCStd</text>
</g>
<g font-size="2.3" fill="#222">
<text x="315" y="106.2">装配图：零件见明细表，各零件另有图纸（第 2 页起）。</text>
<text x="315" y="113.6">轮胎/滚轮装于轮毂上，径向跳动≤0.3。</text>
<text x="315" y="124.3">玩具安全：EN 71-1/-2/-3、ASTM F963、GB 6675.1–.4；符合 RoHS、REACH，提供材</text>
<text x="315" y="127.5">料证明。</text>
<text x="315" y="138.1">◆为关键尺寸：T1 每穴 5 件全尺寸首件报告；量产 Cpk≥1.33。</text>
<text x="315" y="148.8">第二阶段图纸用于报价、DFM 评审及 T0/T1 打样；样品书面确认前不得量产。</text>
</g>
<text font-size="2.2" fill="#333" x="157.2" y="244.4">rigid ABS/POM 硬胶 | TPE 软胶</text>
</svg>
